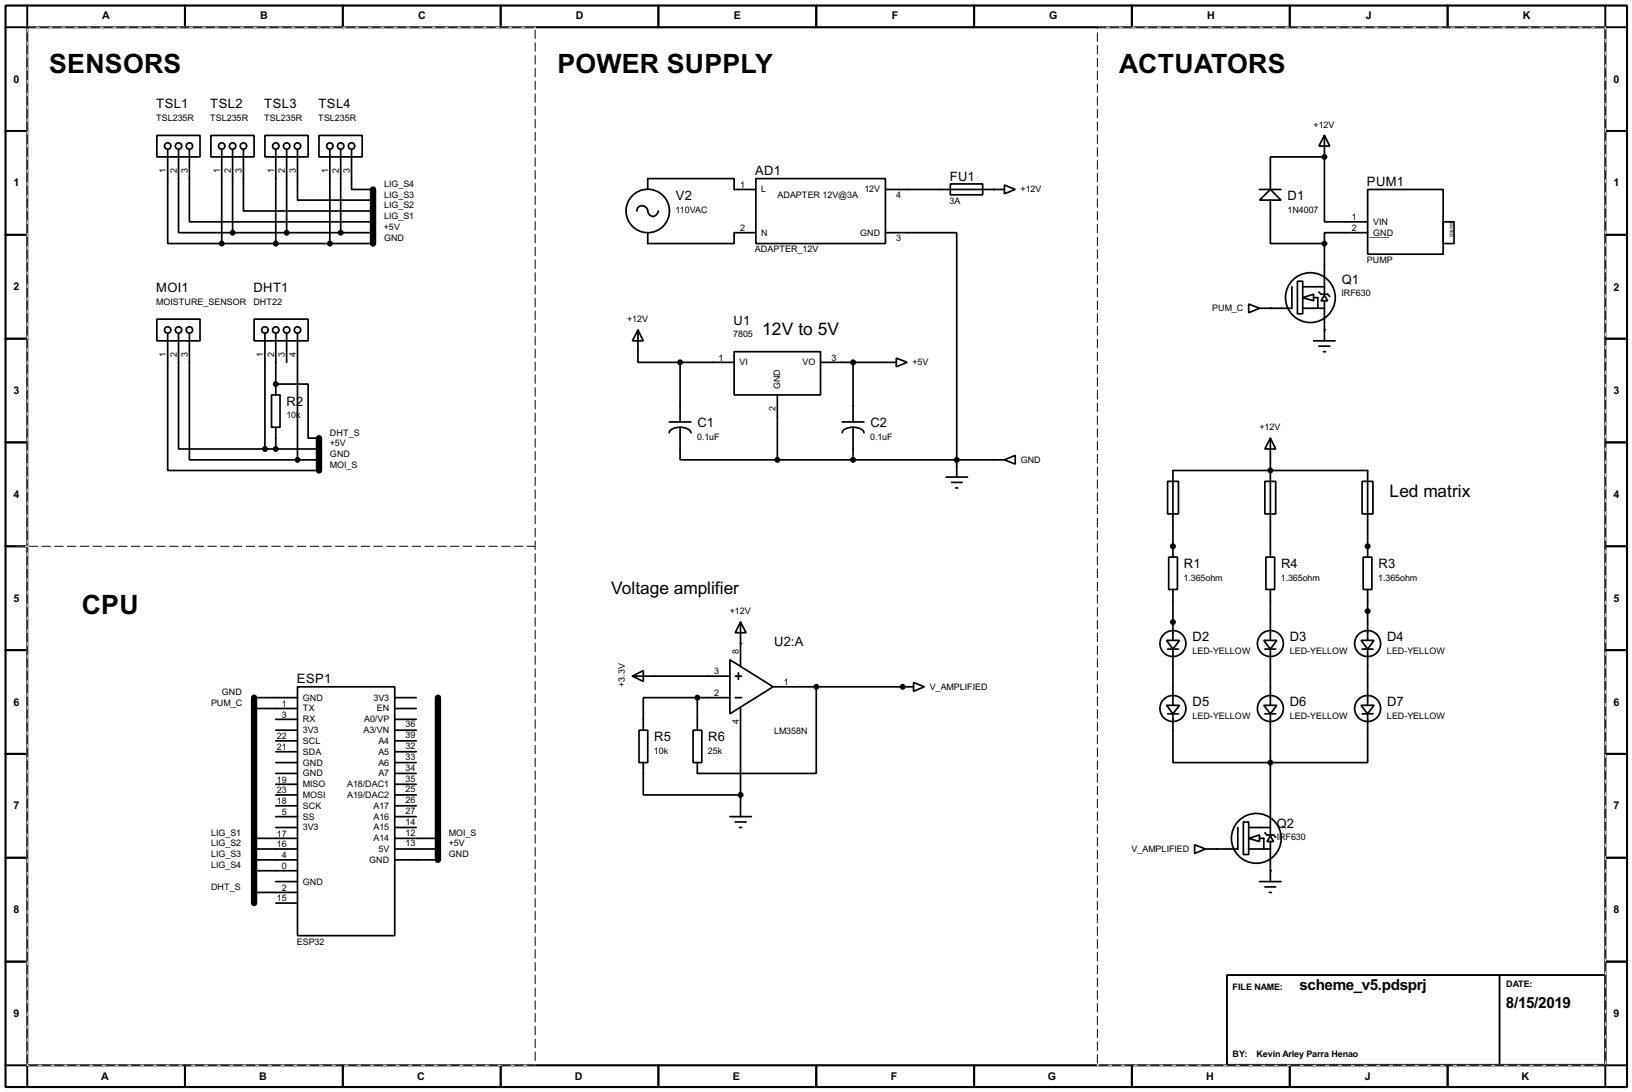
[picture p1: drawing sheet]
<svg xmlns="http://www.w3.org/2000/svg" width="383mm" height="256mm" viewBox="0 0 383 256" stroke-linecap="round" stroke-linejoin="round" font-family="sans-serif">
<path d="M1.3 1.3h381v254h-381zM6.4 6.4h370.8v243.8h-370.8z" fill="none" stroke="#000" stroke-width=".5"/>
<g fill="none" stroke="#000" stroke-width=".45">
<path d="M6.4 1.3v5.1h-5.1M43.5 1.3v5.1M80.6 1.3v5.1M117.7 1.3v5.1M154.7 1.3v5.1M191.8 1.3v5.1M228.9 1.3v5.1M266 1.3v5.1M303.1 1.3v5.1M340.2 1.3v5.1M377.2 1.3v5.1h5.1M1.3 30.8h5.1"/>
<path d="M377.2 30.8h5.1M1.3 55.2h5.1M377.2 55.2h5.1M1.3 79.6h5.1M377.2 79.6h5.1M1.3 103.9h5.1M377.2 103.9h5.1M1.3 128.3h5.1M377.2 128.3h5.1M1.3 152.7h5.1M377.2 152.7h5.1M1.3 177.1h5.1"/>
<path d="M377.2 177.1h5.1M1.3 201.5h5.1M377.2 201.5h5.1M1.3 225.9h5.1M288.3 229h88.9v21.1h-88.9zM352.4 229v21.1M377.2 225.9h5.1M1.3 250.2h5.1v5.1M43.5 250.2v5.1M80.6 250.2v5.1M117.7 250.2v5.1M154.7 250.2v5.1"/>
<path d="M191.8 250.2v5.1M228.9 250.2v5.1M266 250.2v5.1M303.1 250.2v5.1M340.2 250.2v5.1M382.3 250.2h-5.1v5.1"/>
</g>
<path d="M87.7 44.5v12.7M75 102.9v7.6M59.7 163.9v48.2M102.9 163.9v38.1" fill="none" stroke="#000" stroke-width="1.5"/>
<g fill="none" stroke="#000" stroke-width=".4">
<path d="M36.9 31.8h10.1v5.1h-10.1zM39.4 35.1v22.1h12.7M42 35.1v19.6h12.7M44.5 35.1v17h43.2M49.6 31.8h10.1v5.1h-10.1zM52.1 35.1v22.1M54.7 35.1v19.6M57.2 35.1v14.5h30.5M62.3 31.8h10.1v5.1h-10.1zM64.8 35.1v22.1M67.4 35.1v19.6M69.9 35.1v11.9h17.8"/>
<path d="M75 31.8h10.1v5.1h-10.1zM77.5 35.1v22.1M80.1 35.1v19.6M82.6 35.1v9.4h5.1M311.2 31.8l1.3 2.5h-2.6zM311.2 36.9v15.2h10.2M311.2 36.9h-12.7v7.6M311.2 31.8v5.1M52.1 57.2h35.6M54.7 54.7h33M149.7 49.6a1.32 1.32 0 0 1 1.4-1.3 1.32 1.32 0 0 1 1.2 1.6 1.24 1.24 0 0 0 1.3 .9 1.24 1.24 0 0 0 1.1-1.2M152.2 44.5v-2.5h20.3v2.5h5.1"/>
<path d="M152.2 54.7v2.5h20.3v-2.5h5.1M177.6 42h30.5v15.2h-30.5zM208.1 54.7h16.7v57.4M208.1 44.5h27.9M223.3 43.2h7.6v2.6h-7.6zM236 43.5l2.6 1-2.6 1zM296 47l2.5-2.5 2.5 2.5zM296 44.5h5M298.5 47v10.2h12.7M311.2 57.2v7.6M321.4 44.5h17.7v15.2h-17.7zM321.4 54.7h-10.2v2.5"/>
<path d="M339.1 52.1h2.6v5.1h-2.6zM36.9 75h10.1v5.1h-10.1zM39.4 78.3v32.2h35.6M42 78.3v27.2h20.3M44.5 78.3v29.7h25.4M59.7 75h12.7v5.1h-12.7zM62.3 78.3v27.2M64.8 78.3v14.5M67.4 78.3v6.8M69.9 78.3v29.7M149.9 77.5l1.3 2.6h-2.6zM149.9 77.5v7.6h9.9"/>
<path d="M293.4 71.4l2.6 1-2.6 1.1zM303.6 67.4v5h-7.6M304.9 66.1h1.2v7.6h-1.2zM306.1 69.9l2.6-.8v1.6zM306.1 72.4h5.1M306.1 67.4h5.1M308.7 69.9h1v2.5M309.9 68.6l.5 .5h1.6l.5 .6M311.2 69.4l.8 1.3h-1.6zM311.2 65.1v4M311.2 70.7v9.4M63.8 92.8h2v7.6h-2z"/>
<path d="M64.8 90.2h7.6v12.7h2.6M157.3 99.1h5.1M159.8 85.1h12.7M159.8 85.1v14M172.5 82.6h20.3v10.2h-20.3zM182.7 92.8v15.2M192.8 85.1h17.8M197.9 99.1h5.1M200.5 85.1v14M210.6 84.1l2.6 1-2.6 1.1zM308.7 80.1h5M309.9 81.3h2.6"/>
<path d="M311 82.6h.5M62.3 105.5h12.7M64.8 100.4v5.1M69.9 108h5.1M159.8 100.4v7.6h22.9M159.8 100.4h.6a2.04 2.04 0 0 1 2 1.3M159.8 100.4h-.6a2.04 2.04 0 0 0-1.9 1.3M182.7 108h53.3M200.5 100.4h.6a2.04 2.04 0 0 1 1.9 1.3M200.5 100.4a2.27 2.27 0 0 0-2.6 1.3M200.5 100.4v7.6M222.3 112.1h5.1"/>
<path d="M223.6 113.3h2.5M224.6 114.6h.5M236 108l2.6-1v2zM274.4 113.1h2.5v7.6h-2.5zM297.2 113.1h2.6v7.6h-2.6zM298.5 102.9l1.3 2.6h-2.6zM298.5 102.9v28M320.1 113.1h2.5v7.6h-2.5zM274.6 130.9h2.1v7.6h-2.1zM275.6 130.9v-20.4h45.8v20.4M275.6 138.5v11.9M297.5 130.9h2v7.6h-2z"/>
<path d="M298.5 138.5v11.9M320.3 130.9h2.1v7.6h-2.1zM321.4 138.5v11.9M148.6 158.8l2.6-1.3v2.6zM148.6 158.8h22.9M171.5 155l10.2 6.3-10.2 6.4zM172.8 158.8h1.5M173.5 158v1.6M174 146.1l1.3 2.5h-2.5zM174 146.1v10.2M274.1 150.4h3.1l-1.6 2.1zM274.4 152.5h2.5"/>
<path d="M275.6 152.5v13.2M297 150.4h3l-1.5 2.1zM297.2 152.5h2.6M298.5 152.5v13.2M319.8 150.4h3.1l-1.5 2.1zM320.1 152.5h2.5M321.4 152.5v13.2M59.7 163.9h10.2M59.7 166.4h10.2M64.8 169h5.1M64.8 174h5.1M64.8 179.1h5.1"/>
<path d="M64.8 176.6h5.1M64.8 171.5h5.1M69.9 161.3h22.9v58.5h-22.9zM92.8 163.9h5M92.8 166.4h5M92.8 169h5M92.8 174h5M92.8 179.1h5M92.8 176.6h5M92.8 171.5h5M150.2 171.5h2v7.6h-2zM151.2 179.1v7.6h22.8"/>
<path d="M162.9 171.5h2v7.6h-2zM163.9 163.9h-12.7v7.6M163.9 163.9h7.6M163.9 163.9v7.6M172.8 163.9h1.5M174 166.4v25.4M181.7 161.3h33M191.8 161.3v20.4h-27.9v-2.6M214.7 160.3l2.5 1-2.5 1.1zM274.1 165.7h3.1l-1.6 2zM274.4 167.7h2.5M275.6 167.7v11.4h45.8v-11.4"/>
<path d="M297 165.7h3l-1.5 2zM297.2 167.7h2.6M298.5 167.7v24.1M319.8 165.7h3.1l-1.5 2zM320.1 167.7h2.5M59.7 196.9h10.2M59.7 199.4h10.2M64.8 181.7h5.1M64.8 184.2h5.1M64.8 186.7h5.1M64.8 191.8h5.1M64.8 189.3h5.1"/>
<path d="M64.8 194.4h5.1M92.8 196.9h10.1M92.8 199.4h10.1M92.8 181.7h5M92.8 184.2h5M92.8 186.7h5M92.8 191.8h5M92.8 189.3h5M92.8 194.4h5M171.5 191.8h5.1M172.8 193.1h2.5M173.8 194.4h.5"/>
<path d="M280.7 198.4l2.6 1-2.6 1.1zM290.9 194.4v5h-7.6M292.2 193.1h1.2v7.6h-1.2zM293.4 196.9l2.6-.8v1.6zM293.4 199.4h5.1M293.4 194.4h5.1M296 196.9h1v2.5M297.2 195.6l.5 .5h1.6l.5 .6M298.5 196.4l.8 1.3h-1.6zM298.5 192.1v4M298.5 197.7v9.4M59.7 202h10.2"/>
<path d="M59.7 204.5h10.2M59.7 209.6h10.2M64.8 207.1h5.1M64.8 212.1h5.1M92.8 202h10.1M296 207.1h5M297.2 208.3h2.6M298.3 209.6h.5"/>
<circle cx="39.4" cy="34.3" r=".75"/>
<circle cx="41.9" cy="34.3" r=".75"/>
<circle cx="44.5" cy="34.3" r=".75"/>
<circle cx="52.1" cy="34.3" r=".75"/>
<circle cx="54.6" cy="34.3" r=".75"/>
<circle cx="57.2" cy="34.3" r=".75"/>
<circle cx="64.8" cy="34.3" r=".75"/>
<circle cx="67.3" cy="34.3" r=".75"/>
<circle cx="69.9" cy="34.3" r=".75"/>
<circle cx="77.5" cy="34.3" r=".75"/>
<circle cx="80" cy="34.3" r=".75"/>
<circle cx="82.6" cy="34.3" r=".75"/>
<circle cx="152.2" cy="49.6" r="5.1"/>
<circle cx="39.4" cy="77.5" r=".75"/>
<circle cx="41.9" cy="77.5" r=".75"/>
<circle cx="44.5" cy="77.5" r=".75"/>
<circle cx="62.2" cy="77.5" r=".75"/>
<circle cx="64.8" cy="77.5" r=".75"/>
<circle cx="67.3" cy="77.5" r=".75"/>
<circle cx="69.9" cy="77.5" r=".75"/>
<circle cx="307.9" cy="69.9" r="5.9"/>
<circle cx="275.6" cy="151.2" r="3.1"/>
<circle cx="298.5" cy="151.2" r="3.1"/>
<circle cx="321.3" cy="151.2" r="3.1"/>
<circle cx="275.6" cy="166.4" r="3.1"/>
<circle cx="298.5" cy="166.4" r="3.1"/>
<circle cx="321.3" cy="166.4" r="3.1"/>
<circle cx="295.2" cy="196.9" r="5.9"/>
</g>
<g fill="#000">
<circle cx="311.2" cy="36.9" r=".2"/>
<circle cx="233.5" cy="44.5" r=".2"/>
<circle cx="298.5" cy="72.4" r=".2"/>
<circle cx="311.2" cy="77.5" r=".2"/>
<circle cx="64.8" cy="90.2" r=".2"/>
<circle cx="298.5" cy="110.5" r=".2"/>
<circle cx="275.6" cy="128.3" r=".2"/>
<circle cx="321.4" cy="128.3" r=".2"/>
<circle cx="174" cy="151.2" r=".2"/>
<circle cx="275.6" cy="146.1" r=".2"/>
<circle cx="212.1" cy="161.3" r=".2"/>
<circle cx="285.8" cy="199.4" r=".2"/>
<circle cx="298.5" cy="204.5" r=".2"/>
</g>
<path d="M6.4 6.4h119.4v243.8h-119.4zM257.9 6.4h119.3v243.8h-119.3zM3.9 128.3h121.9" fill="none" stroke="#fff" stroke-width=".23"/>
<path d="M6.4 6.4h119.4v243.8h-119.4zM257.9 6.4h119.3v243.8h-119.3zM3.9 128.3h121.9" fill="none" stroke="#000" stroke-width=".23" stroke-dasharray="2 1"/>
<g fill="#000" stroke="#000" stroke-width=".4">
<circle cx="311.2" cy="36.9" r=".5"/>
<circle cx="52.1" cy="57.2" r=".5"/>
<circle cx="54.6" cy="54.7" r=".5"/>
<circle cx="64.8" cy="57.2" r=".5"/>
<circle cx="67.3" cy="54.7" r=".5"/>
<circle cx="77.5" cy="57.2" r=".5"/>
<circle cx="80" cy="54.7" r=".5"/>
<circle cx="311.2" cy="57.2" r=".5"/>
<circle cx="64.8" cy="90.2" r=".5"/>
<circle cx="159.8" cy="85.1" r=".5"/>
<circle cx="200.4" cy="85.1" r=".5"/>
<circle cx="62.2" cy="105.5" r=".5"/>
<circle cx="64.8" cy="105.5" r=".5"/>
<circle cx="69.9" cy="108" r=".5"/>
<circle cx="182.6" cy="108" r=".5"/>
<circle cx="200.4" cy="108" r=".5"/>
<circle cx="224.8" cy="108" r=".5"/>
<circle cx="298.5" cy="110.5" r=".5"/>
<circle cx="275.6" cy="128.3" r=".5"/>
<circle cx="321.3" cy="128.3" r=".5"/>
<circle cx="275.6" cy="146.1" r=".5"/>
<circle cx="321.3" cy="143.6" r=".5"/>
<circle cx="163.8" cy="163.9" r=".5"/>
<circle cx="191.8" cy="161.3" r=".5"/>
<circle cx="212.1" cy="161.3" r=".5"/>
<circle cx="298.5" cy="179.1" r=".5"/>
<circle cx="174" cy="186.7" r=".5"/>
</g>
<g font-size="7">
<text x="11.6" y="17.1">SENSORS</text>
<text x="131" y="17.1">POWER SUPPLY</text>
<text x="263" y="17.1">ACTUATORS</text>
<text x="19.2" y="144.1">CPU</text>
</g>
<g font-size="4.6">
<text x="179.1" y="78.6">12V to 5V</text>
<text x="326.5" y="116.7">Led matrix</text>
<text x="143.6" y="139.6">Voltage amplifier</text>
</g>
<g font-size="4">
<text x="305.4" y="232.6">scheme_v5.pdsprj</text>
<text x="353.9" y="236.7">8/15/2019</text>
</g>
<g font-size="3.4">
<text x="36.7" y="25.4">TSL1</text>
<text x="49.4" y="25.4">TSL2</text>
<text x="62.1" y="25.4">TSL3</text>
<text x="74.8" y="25.4">TSL4</text>
<text x="177.4" y="41.2">AD1</text>
<text x="158.8" y="47.1">V2</text>
<text x="223.2" y="42.4">FU1</text>
<text x="302.6" y="47.1">D1</text>
<text x="321.2" y="43.7">PUM1</text>
<text x="36.7" y="68.6">MOI1</text>
<text x="59.6" y="68.6">DHT1</text>
<text x="315.3" y="66.6">Q1</text>
<text x="172.4" y="76.2">U1</text>
<text x="67.4" y="95.3">R2</text>
<text x="163.9" y="100.4">C1</text>
<text x="204.5" y="100.4">C2</text>
<text x="278.2" y="133.4">R1</text>
<text x="301" y="133.4">R4</text>
<text x="323.9" y="133.4">R3</text>
<text x="181.9" y="151.7">U2:A</text>
<text x="280.2" y="150.7">D2</text>
<text x="303.1" y="150.7">D3</text>
<text x="325.9" y="150.7">D4</text>
<text x="69.8" y="160.5">ESP1</text>
<text x="280.2" y="165.9">D5</text>
<text x="303.1" y="165.9">D6</text>
<text x="325.9" y="165.9">D7</text>
<text x="153.7" y="174.1">R5</text>
<text x="166.4" y="174.1">R6</text>
<text x="300" y="194.4">Q2</text>
</g>
<g font-size="2.8">
<text x="24" y="4.5">A</text>
<text x="61.1" y="4.5">B</text>
<text x="98.2" y="4.5">C</text>
<text x="135.3" y="4.5">D</text>
<text x="172.4" y="4.5">E</text>
<text x="209.6" y="4.5">F</text>
<text x="246.5" y="4.5">G</text>
<text x="283.6" y="4.5">H</text>
<text x="320.9" y="4.5">J</text>
<text x="357.8" y="4.5">K</text>
<text x="3.2" y="19.4">0</text>
<text x="379.1" y="19.4">0</text>
<text x="3.2" y="43.8">1</text>
<text x="379.1" y="43.8">1</text>
<text x="3.2" y="68.2">2</text>
<text x="379.1" y="68.4">2</text>
<text x="3.2" y="92.6">3</text>
<text x="379.1" y="92.6">3</text>
<text x="3.2" y="117">4</text>
<text x="379.1" y="117">4</text>
<text x="3.2" y="141.4">5</text>
<text x="379.1" y="141.4">5</text>
<text x="3.2" y="165.8">6</text>
<text x="379.1" y="165.8">6</text>
<text x="3.2" y="190.1">7</text>
<text x="379.1" y="190.1">7</text>
<text x="3.2" y="214.5">8</text>
<text x="379.1" y="214.5">8</text>
<text x="3.2" y="238.9">9</text>
<text x="379.1" y="238.9">9</text>
<text x="23.8" y="253.6">A</text>
<text x="60.9" y="253.6">B</text>
<text x="98" y="253.6">C</text>
<text x="135" y="253.6">D</text>
<text x="172.2" y="253.6">E</text>
<text x="209.3" y="253.6">F</text>
<text x="246.2" y="253.6">G</text>
<text x="283.4" y="253.6">H</text>
<text x="320.7" y="253.6">J</text>
<text x="357.5" y="253.6">K</text>
</g>
<g font-size="2.4">
<text x="36.7" y="28.4">TSL235R</text>
<text x="49.4" y="28.4">TSL235R</text>
<text x="62.1" y="28.4">TSL235R</text>
<text x="74.8" y="28.4">TSL235R</text>
<text x="308.7" y="30">+12V</text>
<text x="39" y="40.6" transform="rotate(-90 39 40.6)">1</text>
<text x="41.6" y="40.6" transform="rotate(-90 41.6 40.6)">2</text>
<text x="44.1" y="40.6" transform="rotate(-90 44.1 40.6)">3</text>
<text x="51.7" y="40.6" transform="rotate(-90 51.7 40.6)">1</text>
<text x="54.3" y="40.6" transform="rotate(-90 54.3 40.6)">2</text>
<text x="56.8" y="40.6" transform="rotate(-90 56.8 40.6)">3</text>
<text x="64.4" y="40.6" transform="rotate(-90 64.4 40.6)">1</text>
<text x="67" y="40.6" transform="rotate(-90 67 40.6)">2</text>
<text x="69.5" y="40.6" transform="rotate(-90 69.5 40.6)">3</text>
<text x="77.1" y="40.6" transform="rotate(-90 77.1 40.6)">1</text>
<text x="79.7" y="40.6" transform="rotate(-90 79.7 40.6)">2</text>
<text x="82.2" y="40.6" transform="rotate(-90 82.2 40.6)">3</text>
<text x="90.2" y="43.9">LIG_S4</text>
<text x="90.2" y="46.4">LIG_S3</text>
<text x="173.9" y="44.1">1</text>
<text x="178.9" y="45.2">L</text>
<text x="182.7" y="46.4">ADAPTER 12V@3A</text>
<text x="203.1" y="45.2">12V</text>
<text x="210.6" y="46.4">4</text>
<text x="223.1" y="47.9">3A</text>
<text x="239.8" y="45.2">+12V</text>
<text x="90.2" y="49">LIG_S2</text>
<text x="90.2" y="51.5">LIG_S1</text>
<text x="158.8" y="50">110VAC</text>
<text x="302.5" y="50">1N4007</text>
<text x="317.7" y="51.7">1</text>
<text x="322.6" y="52.8">VIN</text>
<text x="90.2" y="54">+5V</text>
<text x="90.2" y="56.6">GND</text>
<text x="173.9" y="54.3">2</text>
<text x="177.4" y="59.3">ADAPTER_12V</text>
<text x="178.9" y="55.4">N</text>
<text x="202.1" y="55.4">GND</text>
<text x="210.6" y="56.5">3</text>
<text x="317.7" y="54.3">2</text>
<text x="321.8" y="55.4">_GND</text>
<text x="323" y="55.4">___</text>
<text x="321.2" y="61.8">PUMP</text>
<text x="36.7" y="71.6">MOISTURE_SENSOR DHT22</text>
<text x="315.2" y="69.5">IRF630</text>
<text x="147.4" y="75.6">+12V</text>
<text x="284.8" y="73.1">PUM_C</text>
<text x="39" y="83.8" transform="rotate(-90 39 83.8)">1</text>
<text x="41.5" y="83.8" transform="rotate(-90 41.5 83.8)">2</text>
<text x="44.1" y="83.8" transform="rotate(-90 44.1 83.8)">3</text>
<text x="61.9" y="83.8" transform="rotate(-90 61.9 83.8)">1</text>
<text x="64.4" y="83.8" transform="rotate(-90 64.4 83.8)">2</text>
<text x="66.9" y="83.8" transform="rotate(-90 66.9 83.8)">3</text>
<text x="69.5" y="83.8" transform="rotate(-90 69.5 83.8)">4</text>
<text x="172.3" y="79.2">7805</text>
<text x="168.8" y="84.7">1</text>
<text x="173.8" y="85.8">VI</text>
<text x="188.5" y="85.8">VO</text>
<text x="195.4" y="84.7">3</text>
<text x="214.4" y="85.8">+5V</text>
<text x="183.4" y="91.4" transform="rotate(-90 183.4 91.4)">GND</text>
<text x="67.3" y="98.2">10k</text>
<text x="182.3" y="96.5" transform="rotate(-90 182.3 96.5)">2</text>
<text x="296" y="101.1">+12V</text>
<text x="77.5" y="104.9">+5V</text>
<text x="77.5" y="102.3">DHT_S</text>
<text x="77.5" y="107.4">GND</text>
<text x="163.8" y="103.4">0.1uF</text>
<text x="204.5" y="103.4">0.1uF</text>
<text x="77.5" y="109.9">MOI_S</text>
<text x="239.8" y="108.7">GND</text>
<text x="278.1" y="136.4">1.365ohm</text>
<text x="301" y="136.4">1.365ohm</text>
<text x="323.9" y="136.4">1.365ohm</text>
<text x="171.5" y="144.3">+12V</text>
<text x="173.6" y="153.7" transform="rotate(-90 173.6 153.7)">8</text>
<text x="280.2" y="153.6">LED-YELLOW</text>
<text x="303" y="153.6">LED-YELLOW</text>
<text x="325.9" y="153.6">LED-YELLOW</text>
<text x="146.8" y="161.3" transform="rotate(-90 146.8 161.3)">+3.3V</text>
<text x="167.8" y="158.4">3</text>
<text x="184.2" y="160.9">1</text>
<text x="49.6" y="165.8">PUM_C</text>
<text x="52.1" y="163.3">GND</text>
<text x="66.2" y="166">1</text>
<text x="71.2" y="164.6">GND</text>
<text x="71.2" y="167.1">TX</text>
<text x="87.8" y="164.6">3V3</text>
<text x="88.5" y="167.1">EN</text>
<text x="167.8" y="163.5">2</text>
<text x="218.5" y="162">V_AMPLIFIED</text>
<text x="65.1" y="173.6">22</text>
<text x="66.2" y="168.6">3</text>
<text x="71.2" y="172.2">3V3</text>
<text x="71.2" y="169.7">RX</text>
<text x="85.4" y="172.2">A3/VN</text>
<text x="85.6" y="169.7">A0/VP</text>
<text x="95.3" y="170.9">36</text>
<text x="95.3" y="173.4">39</text>
<text x="173.6" y="170.1" transform="rotate(-90 173.6 170.1)">4</text>
<text x="181.9" y="172.3">LM358N</text>
<text x="280.2" y="168.9">LED-YELLOW</text>
<text x="303" y="168.9">LED-YELLOW</text>
<text x="325.9" y="168.9">LED-YELLOW</text>
<text x="65.1" y="176.2">21</text>
<text x="71.2" y="174.7">SCL</text>
<text x="71.2" y="179.8">GND</text>
<text x="71.2" y="177.3">SDA</text>
<text x="88.9" y="174.7">A4</text>
<text x="88.9" y="177.3">A5</text>
<text x="88.9" y="179.8">A6</text>
<text x="95.3" y="175.9">32</text>
<text x="95.3" y="178.5">33</text>
<text x="153.7" y="177">10k</text>
<text x="166.4" y="177">25k</text>
<text x="65.1" y="183.8">19</text>
<text x="71.2" y="182.4">GND</text>
<text x="71.2" y="184.9">MISO</text>
<text x="81.6" y="184.9">A18/DAC1</text>
<text x="88.9" y="182.4">A7</text>
<text x="95.3" y="181">34</text>
<text x="95.3" y="183.6">35</text>
<text x="65.1" y="186.3">23</text>
<text x="65.1" y="188.9">18</text>
<text x="66.2" y="191.4">5</text>
<text x="71.2" y="187.4">MOSI</text>
<text x="71.2" y="190">SCK</text>
<text x="81.6" y="187.4">A19/DAC2</text>
<text x="87.8" y="190">A17</text>
<text x="95.3" y="186.1">25</text>
<text x="95.3" y="188.6">26</text>
<text x="95.3" y="191.2">27</text>
<text x="49.6" y="196.3">LIG_S1</text>
<text x="65.1" y="196.5">17</text>
<text x="71.2" y="195.1">3V3</text>
<text x="71.2" y="192.5">SS</text>
<text x="87.8" y="192.5">A16</text>
<text x="87.8" y="195.1">A15</text>
<text x="87.8" y="197.6">A14</text>
<text x="95.3" y="193.7">14</text>
<text x="95.3" y="196.3">12</text>
<text x="105.5" y="196.3">MOI_S</text>
<text x="300" y="197.3">IRF630</text>
<text x="49.6" y="198.8">LIG_S2</text>
<text x="49.6" y="201.4">LIG_S3</text>
<text x="49.6" y="203.9">LIG_S4</text>
<text x="65.1" y="199">16</text>
<text x="66.2" y="201.6">4</text>
<text x="86.7" y="202.7">GND</text>
<text x="88.9" y="200.1">5V</text>
<text x="95.3" y="198.8">13</text>
<text x="105.5" y="198.8">+5V</text>
<text x="105.5" y="201.4">GND</text>
<text x="265.9" y="200.1">V_AMPLIFIED</text>
<text x="49.6" y="209">DHT_S</text>
<text x="66.2" y="204.1">0</text>
<text x="66.2" y="209.2">2</text>
<text x="71.2" y="207.8">GND</text>
<text x="65.1" y="211.7">15</text>
<text x="69.7" y="221.9">ESP32</text>
<text x="289.6" y="232.4">FILE NAME:</text>
<text x="353.9" y="231.9">DATE:</text>
<text x="289.6" y="248.2">BY:</text>
<text x="295.2" y="248.2">Kevin Arley Parra Henao</text>
</g>
<text font-size="1.2" x="340.7" y="52.1" transform="rotate(90 340.7 52.1)">WATER</text>
</svg>
